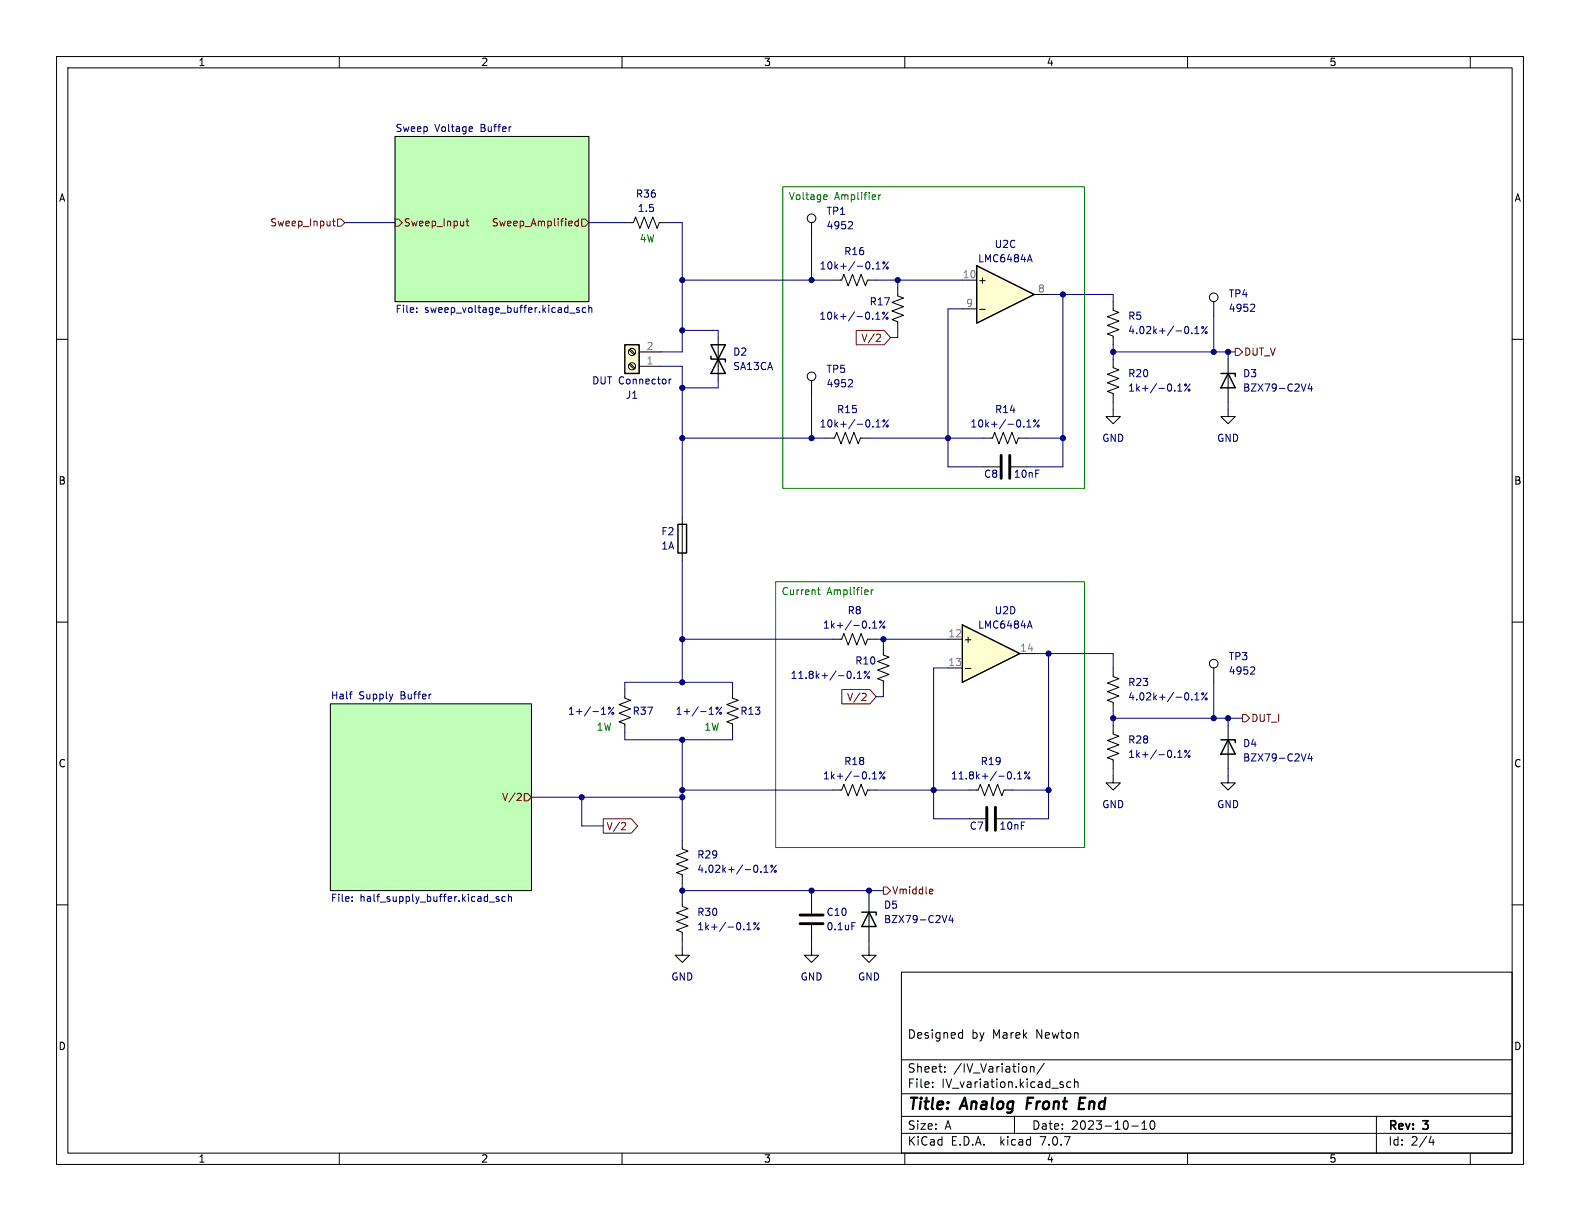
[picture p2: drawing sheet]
<svg xmlns="http://www.w3.org/2000/svg" width="279mm" height="216mm" viewBox="0 0 279 216" stroke-linecap="round" stroke-linejoin="round" font-family="sans-serif">
<g fill="none" stroke="#000" stroke-width=".18">
<path d="M10 10h259.4v195.9h-259.4zM12 12h255.4v191.9h-255.4zM60 10v2M110 10v2M160 10v2M210 10v2M260 10v2M69.8 24.1h34.3v29.2h-34.3zM10 60h2M158.7 50.8v1.5l1.1 .4-2.1 .8 2.1 .7-2.1 .8 2.1 .8-2.1 .7 1 .4v1.5M196.8 53.3v1.6l1.1 .3-2.1 .8 2.1 .8-2.1 .7 2.1 .8-2.1 .8 1 .3v1.6M214.6 53.3v2.6"/>
<path d="M267.4 60h2M143.5 67.3v2.6M146 77.5h1.6l.4-1 .7 2 .8-2 .7 2 .8-2 .8 2 .3-1h1.6M196.8 72.4v1.3h-1.2l1.2 1.2 1.3-1.2h-1.3M196.8 63.5v1.5l1.1 .4-2.1 .8 2.1 .7-2.1 .8 2.1 .8-2.1 .7 1 .4v1.5M217.2 72.4v1.3h-1.3l1.3 1.2 1.2-1.2h-1.2M217.2 63.5v7.6M120.6 91.4v7.7M10 110h2M147.3 113h1.5l.4-1 .8 2 .7-2 .8 2 .8-2 .7 2 .4-1h1.5M156.2 114.3v1.5l1 .4-2 .8 2 .7-2 .8 2 .8-2 .7 1 .4v1.5M196.8 118.1v1.5l1.1 .4-2.1 .8 2.1 .7-2.1 .8 2.1 .8-2.1 .7 1 .4v1.5"/>
<path d="M214.6 118.1v2.6M267.4 110h2M58.4 124.5h35.6v33h-35.6zM110.5 121.9v1.5l1 .4-2 .8 2 .7-2 .8 2 .8-2 .7 1 .4v1.5M129.5 121.9v1.5l1.1 .4-2.1 .8 2.1 .7-2.1 .8 2.1 .8-2.1 .7 1 .4v1.5M147.3 139.7h1.5l.4-1 .8 2 .7-2 .8 2 .8-2 .7 2 .4-1h1.5M171.4 139.7h1.6l.4-1 .7 2 .8-2 .7 2 .8-2 .8 2 .3-1h1.6M196.8 128.3v1.5l1.1 .4-2.1 .7 2.1 .8-2.1 .8 2.1 .7-2.1 .8 1 .4v1.5M217.2 137.2v1.2h-1.3l1.3 1.3 1.2-1.3h-1.2M217.2 128.3v7.6M10 160h2M120.6 158.8v1.5l1.1 .4-2.1 .7 2.1 .8-2.1 .7 2.1 .8-2.1 .8 1 .3v1.6"/>
<path d="M120.6 148.6v1.5l1.1 .4-2.1 .8 2.1 .7-2.1 .8 2.1 .7-2.1 .8 1 .4v1.5M143.5 158.8v2.7M153.7 158.8v7.6M267.4 160h2M120.6 167.6v1.3h-1.2l1.2 1.3 1.3-1.3h-1.3M143.5 167.6v1.3h-1.3l1.3 1.3 1.3-1.3h-1.3M143.5 163.6v2.8M153.7 167.6v1.3h-1.3l1.3 1.3 1.2-1.3h-1.2M159.4 171.9h108v32h-108zM159.4 197.4h108M159.4 193.4h108M159.4 187.4h108"/>
<path d="M164.9 192.1v.2M164.9 191.4v.1M167.1 189.4v.2M167.1 188.7v.1M169.8 182.6l.4 .1M170.2 182.1v1.5M170.2 183.5l-.4 .1M179.4 197.4v3M182.2 188.6v1M182.2 188.7l.2-.1 .4 .1 .1 .9M184.6 188l-1.2 1.9M187.9 191.8l.2 .2-.2 .3"/>
<path d="M187.9 191.3l.1 .1M189.4 191.4l-.5-.1-.3 .3v.4l.2 .2h.6M190 191.4l.2-.1 .4 .1v.9M190 190.8v1.5M200.1 199.1h1.2M201.9 199.7h.9M201.9 198.6l.5-.4v1.5M203.6 198.3l.1-.1a.81 .81 0 0 1 .6 .6 .81 .81 0 0 1-.3 .8l-.1 .1a.81 .81 0 0 1-.6-.6 .81 .81 0 0 1 .3-.8zM243.4 197.4v6.5M60 203.9v2M110 203.9v2M159.4 200.4h108"/>
<path d="M160 203.9v2M210 203.9v2M253.1 200.9l-.4 1.1h.9M253.4 201.5v1M260 203.9v2"/>
<circle cx="214.6" cy="52.6" r=".76"/>
<circle cx="143.5" cy="66.5" r=".76"/>
<circle cx="214.6" cy="117.3" r=".76"/>
</g>
<path d="M181.8 194.1l-.3 2M190.9 195.1h.6M191.9 194.1h-.9l-.3 2h1" fill="none" stroke="#000" stroke-width=".4"/>
<g fill="#c0ffb8" stroke="#c0ffb8" stroke-width=".18">
<path d="M69.8 24.1h34.3v29.2h-34.3z"/>
<path d="M58.4 124.5h35.6v33h-35.6z"/>
</g>
<path d="M69.8 38.7h.7l.6 .7-.6 .6h-.7zM82.4 39.1h.5M82.6 38.7v1.1l.3 .1M101 39.1l.2 .3-.6 .1M101.1 39.9h-.1M102.3 39.2l-.4-.1-.2 .2 .1 .6h.5M102.3 38.7v1.2M102.9 38.7h.6l.6 .7-.6 .6h-.6zM91.6 140.3h.5l.1 .3-.8 .9h.8M92.7 140.3h.6l.7 .7-.7 .6h-.6z" fill="none" stroke="#800000" stroke-width=".18"/>
<g fill="none" stroke="#000080" stroke-width=".18">
<path d="M83.4 22.4l.2 .3-.6 .1M83.5 23.2l-.1 .1M73.7 55.1v.1M73.7 54.5v.1M100.7 55.4h1M102.4 54.5l-.3-.1-.2 .2 .1 .2 .4 .1v.3h-.5M103.6 54.5l-.4-.1-.2 .2 .1 .6h.5M104.1 54.5l.2-.1 .3 .1 .1 .7M104.1 54v1.2M61.8 122.7h.5M62.1 122.3h.2M62.3 159.3v.1"/>
<path d="M62.3 158.6v.1M86.5 159.5h1M88.2 158.6l-.3-.1-.2 .2 .1 .2 .4 .1v.3h-.5M89.4 158.6l-.4-.1-.2 .3 .1 .5h.5M89.9 158.7l.2-.2 .3 .1 .1 .8M89.9 158.1v1.3"/>
</g>
<g fill="none" stroke="#000084" stroke-width=".18">
<path d="M154.3 56.3v.2M154.9 56.5h.7M154.9 55.6l.3-.4v1.3M157 55.2l-.9 1.3M210.7 58.9v.1M211.3 59h.7M211.3 58.1l.4-.4v1.3M213.5 57.7l-1 1.3M221.6 53.8l.3 .2-.1 .3-.7 .8h.8M150.5 67.1l.3 .3-.1 .3-.7 .7h.8M154.4 75.4v.1M154.9 75.5h.7"/>
<path d="M154.9 74.6l.4-.4v1.3M157.1 74.2l-1 1.3M208.3 69.2h.7M208.3 68.3l.3-.4v1.3M210.4 67.9l-.9 1.3M230.9 67.9l-.4 1.3M231.6 67.8l-.3 .9h.8M231.9 68.3v.9M151.1 119.8v.2M151.6 120h.7M151.6 119.1l.4-.4v1.3M153.8 118.7l-1 1.3"/>
<path d="M154.3 111.1h.7M154.3 110.2l.4-.4v1.3M156.5 109.8l-1 1.3M221.6 117.9l.3 .3-.1 .3-.7 .7h.8M106.4 126.3h.7M106.5 125.3l.2-.3v1.3M108.5 125l-.9 1.3M125.4 126.3h.7M125.5 125.3l.3-.3v1.3M127.6 125l-1 1.3M154.3 136.8l.4-.3v1.2M154.3 137.7h.7"/>
<path d="M156.5 136.5l-1 1.2M179.4 137.6v.1M179.9 137.7h.8M179.9 136.8l.4-.3v1.2M182.1 136.5l-.9 1.2M208.3 133l.3-.3v1.2M208.3 133.9h.7M210.4 132.7l-.9 1.2M210.7 123.6v.2M211.3 122.9l.4-.4v1.3M211.3 123.8h.7M213.5 122.5l-1 1.3"/>
<path d="M230.9 133.3l-.4 1.3M231.6 133.2l-.3 .9h.8M231.9 133.7v.9M134.5 154.1v.1M135.1 154.2h.7M135.1 153.3l.4-.3v1.2M137.3 153l-1 1.2M132.1 164.4h.7M132.1 163.5l.3-.4v1.3M134.2 163.1l-.9 1.3M150.6 163.1h.6M167.4 161.9l-.4 1.2"/>
<path d="M168.1 161.8l-.3 .9h.8M168.4 162.3v.8"/>
<circle cx="156.3" cy="55.4" r=".18"/>
<circle cx="156.9" cy="56.3" r=".18"/>
<circle cx="212.7" cy="57.9" r=".18"/>
<circle cx="213.3" cy="58.8" r=".18"/>
<circle cx="156.3" cy="74.4" r=".18"/>
<circle cx="156.9" cy="75.3" r=".18"/>
<circle cx="209.7" cy="68.1" r=".18"/>
<circle cx="210.3" cy="69" r=".18"/>
<circle cx="153" cy="118.9" r=".18"/>
<circle cx="153.6" cy="119.8" r=".18"/>
<circle cx="155.7" cy="110" r=".18"/>
<circle cx="156.3" cy="110.9" r=".18"/>
<circle cx="107.8" cy="125.2" r=".18"/>
<circle cx="108.4" cy="126.1" r=".18"/>
<circle cx="126.8" cy="125.2" r=".18"/>
<circle cx="127.4" cy="126.1" r=".18"/>
<circle cx="155.7" cy="136.6" r=".18"/>
<circle cx="156.3" cy="137.6" r=".18"/>
<circle cx="181.3" cy="136.6" r=".18"/>
<circle cx="181.9" cy="137.6" r=".18"/>
<circle cx="209.7" cy="132.8" r=".18"/>
<circle cx="210.3" cy="133.8" r=".18"/>
<circle cx="212.7" cy="122.7" r=".18"/>
<circle cx="213.3" cy="123.6" r=".18"/>
<circle cx="136.5" cy="153.2" r=".18"/>
<circle cx="137.1" cy="154.1" r=".18"/>
<circle cx="133.5" cy="163.3" r=".18"/>
<circle cx="134.1" cy="164.2" r=".18"/>
</g>
<path d="M215.9 66h2.5v.5M217.2 66l1.2 2.6h-2.5zM119.9 92.7h1.5v5.1h-1.5zM215.9 130.8h2.5v.5M217.2 130.8l1.2 2.6h-2.5zM152.4 161.3h2.5v.5M153.7 161.3l1.2 2.5h-2.5z" fill="none" stroke="#000" stroke-width=".25"/>
<path d="M141.5 163.3h4M141.5 161.8h4" fill="none" stroke="#000" stroke-width=".51"/>
<path d="M170.2 110.5l10.1 5.1-10.1 5.1z" fill="#fffed0"/>
<path d="M110.5 61h2.5v5h-2.5zM125.7 63v.5h2.6v.5M125.7 61h2.6l-2.6 5h2.6zM170.2 110.5l10.1 5.1-10.1 5.1z" fill="none" stroke="#000" stroke-width=".25"/>
<g fill="none" stroke="#000" stroke-width=".18">
<path d="M110.5 39.4h1.5l.4-1 .8 2 .7-2 .8 2 .7-2 .8 2 .4-1h1.5M127 59.7v7.6M111.3 61.9l.8 .8M111.3 64.4l.8 .9M111.4 61.7l.9 .9M111.4 64.3l.9 .8M113 64.8h3.8M113 62.2h3.8M174 77.5h1.5l.4-1 .8 2 .7-2 .8 2 .7-2 .8 2 .4-1h1.5M167.6 113h2.6M167.6 118.1h2.6M170.7 118.2h1"/>
<path d="M180.3 115.6h2.6M196.8 137.2v1.2h-1.2l1.2 1.3 1.3-1.3h-1.3M171.4 144.8h2.8M176.3 144.8h2.8"/>
<circle cx="111.8" cy="62.2" r=".63"/>
<circle cx="111.8" cy="64.8" r=".63"/>
</g>
<g fill="none" stroke="#000084" stroke-width=".18">
<path d="M118.3 67v.9M118.7 67l-.4 .3M181 75.4v.1M181.6 75.5h.7M181.6 74.6l.3-.4v1.3M183.8 74.2l-1 1.3M181.8 110.7h.6M182.1 109.8l.4 1.3"/>
<circle cx="183" cy="74.4" r=".18"/>
<circle cx="183.6" cy="75.3" r=".18"/>
</g>
<path d="M174.5 142.7v4.1M176 142.7v4.1" fill="none" stroke="#000" stroke-width=".51"/>
<path d="M110.5 61h2.5v5h-2.5z" fill="#fffed0" stroke="#fffed0" stroke-width=".18"/>
<path d="M172.7 47l10.2 5.1-10.2 5.1z" fill="#fffed0"/>
<path d="M172.7 47l10.2 5.1-10.2 5.1z" fill="none" stroke="#000" stroke-width=".25"/>
<g fill="none" stroke="#000" stroke-width=".18">
<path d="M143.5 39.4v2.5M147.3 49.5h1.5l.4-1 .8 2 .7-2 .8 2 .8-2 .7 2 .4-1h1.5M170.2 49.5h2.5M170.2 54.6h2.5M173.2 54.7h1M182.9 52.1h2.5M174 82.6h2.8M178.8 82.6h2.8"/>
<circle cx="143.5" cy="38.6" r=".76"/>
</g>
<g fill="none" stroke="#000084" stroke-width=".18">
<path d="M150.5 39.2l.3 .2-.1 .3-.7 .8h.8M154.4 47.4v.2M154.9 47.6h.7M154.9 46.7l.4-.4v1.3M157.1 46.3l-1 1.3M181.8 45.9h.6M182.1 45l.4 1.3"/>
<circle cx="156.3" cy="46.5" r=".18"/>
<circle cx="156.9" cy="47.4" r=".18"/>
</g>
<path d="M177 80.5v4.1M178.6 80.5v4.1" fill="none" stroke="#000" stroke-width=".51"/>
<g fill="none" stroke="#800000" stroke-width=".18">
<path d="M58.8 39.1h.5M59 38.7v1.1l.3 .1M59.7 38.7h.6l.7 .7-.7 .6h-.6zM151.4 58.4h5l1.1 1.3-1.1 1.3h-5zM155.2 59.1l.4 .1 .1 .3-.8 .9h.8M218.4 61.6h.7l.6 .6-.6 .7h-.7zM148.9 121.9h4.9l1.1 1.3-1.1 1.3h-4.9zM152.6 122.6l.4 .1 .2 .3-.8 .9h.8M219.7 126.4h.6l.7 .6-.7 .6h-.6zM106.7 144.8h4.9l1.2 1.3-1.2 1.2h-4.9zM110.1 145.5h.4l.1 .3-.7 .9h.7M156.2 156.8h.6l.7 .7-.7 .6h-.6z"/>
<path d="M164.5 157.2l.4 .1 .1 .2-.6 .1M164.9 158l-.4 .1"/>
</g>
<path d="M138.4 33h53.4v53.4h-53.4zM145.8 34.4l.4 .1 .1 .3-.6 .1M146.2 35.2l-.4 .1M155.4 34.4v.9M155.8 34.4l-.4 .3M137.2 102.9h54.6v47h-54.6zM144.6 104.3h.4M144.7 103.9v1.1l.3 .1M154.1 104.3v.8M154.4 104.3l-.3 .2" fill="none" stroke="#008000" stroke-width=".18"/>
<g fill="none" stroke="#000080" stroke-width=".18">
<path d="M61 39.4h8.8M104.1 39.4h6.4M118.1 39.4h2.5v22.8h-3.8M120.6 58.4h6.4v1.3M120.6 49.5h26.7M143.5 41.9v7.6M154.9 49.5h15.3M158.7 49.5v1.3M158.7 58.4v1.3h-1.2M170.2 54.6h-2.6v28h6.4M185.4 52.1h11.4v1.2M188 52.1v30.5h-6.4"/>
<path d="M214.6 55.9v6.3M116.8 64.8h3.8v26.6M120.6 77.5h25.4M127 67.3v1.3h-6.4M143.5 69.9v7.6M153.7 77.5h20.3M181.6 77.5h6.4M196.8 61v2.5M196.8 71.1v1.3M196.8 62.2h21.6M217.2 62.2v1.3M217.2 71.1v1.3"/>
<path d="M120.6 99.1v21.6M120.6 113h26.7M154.9 113h12.7M156.2 113v1.3M167.6 118.1h-2.5v26.7h6.3M182.9 115.6h13.9v2.5M185.4 115.6v29.2h-6.3M110.5 121.9v-1.2h19v1.2M110.5 129.5v1.3h19v-1.3M120.6 139.7h26.7M120.6 130.8v17.8M154.9 139.7h16.5"/>
<path d="M156.2 121.9v1.3h-1.3M179.1 139.7h6.3M196.8 127h22.9M196.8 125.7v2.6M196.8 135.9v1.3M214.6 120.7v6.3M217.2 127v1.3M217.2 135.9v1.3M94 141h26.6M102.9 141v5.1h3.8M120.6 157.5h35.6M120.6 156.2v2.6"/>
<path d="M143.5 157.5v1.3M153.7 157.5v1.3M120.6 166.4v1.2M143.5 166.4v1.2M153.7 166.4v1.2"/>
</g>
<g fill="#000080" stroke="#000080" stroke-width=".18">
<circle cx="188" cy="52.1" r=".46"/>
<circle cx="188" cy="77.5" r=".46"/>
<circle cx="196.8" cy="62.2" r=".46"/>
<circle cx="214.6" cy="62.2" r=".46"/>
<circle cx="217.2" cy="62.2" r=".46"/>
<circle cx="120.6" cy="120.7" r=".46"/>
<circle cx="153.7" cy="157.5" r=".46"/>
<circle cx="165.1" cy="139.7" r=".46"/>
<circle cx="120.6" cy="141" r=".46"/>
<circle cx="120.6" cy="113" r=".46"/>
<circle cx="143.5" cy="157.5" r=".46"/>
<circle cx="185.4" cy="139.7" r=".46"/>
<circle cx="217.2" cy="127" r=".46"/>
<circle cx="156.2" cy="113" r=".46"/>
<circle cx="214.6" cy="127" r=".46"/>
<circle cx="196.8" cy="127" r=".46"/>
<circle cx="185.4" cy="115.6" r=".46"/>
<circle cx="120.6" cy="58.4" r=".46"/>
<circle cx="143.5" cy="49.5" r=".46"/>
<circle cx="158.7" cy="49.5" r=".46"/>
<circle cx="120.6" cy="77.5" r=".46"/>
<circle cx="120.6" cy="68.6" r=".46"/>
<circle cx="120.6" cy="49.5" r=".46"/>
<circle cx="143.5" cy="77.5" r=".46"/>
<circle cx="167.6" cy="77.5" r=".46"/>
<circle cx="120.6" cy="157.5" r=".46"/>
<circle cx="120.6" cy="139.7" r=".46"/>
<circle cx="120.6" cy="130.8" r=".46"/>
<circle cx="102.9" cy="141" r=".46"/>
</g>
<g font-size="2.8">
<text x="160.4" y="196.8">Title:</text>
<text x="170.1" y="196.8">Analog</text>
<text x="182.4" y="196.8">Front</text>
<text x="192.4" y="196.8">End</text>
</g>
<g font-size="2.1">
<text x="160.4" y="183.9">Designed</text>
<text x="171.8" y="183.9">by</text>
<text x="175.6" y="183.9">Marek</text>
<text x="183.4" y="183.9">Newton</text>
<text x="160.4" y="189.9">Sheet:</text>
<text x="168.6" y="189.9">/IV_Variation/</text>
<text x="160.4" y="192.6">File:</text>
<text x="166.5" y="192.6">IV_variation.kicad_sch</text>
<text x="160.4" y="202.8">KiCad</text>
<text x="160.4" y="200">Size:</text>
<text x="167.1" y="200">A</text>
<text x="168.1" y="202.8">E.D.A.</text>
<text x="177" y="202.8">kicad</text>
<text x="182.4" y="200">Date:</text>
<text x="184.2" y="202.8">7.0.7</text>
<text x="189.4" y="200">2023-10-10</text>
<text x="245.4" y="200.2">Rev:</text>
<text x="245.4" y="202.8">Id:</text>
<text x="249.5" y="202.8">2/4</text>
<text x="251.8" y="200.2">3</text>
</g>
<g font-size="1.8">
<text x="35" y="11.9">1</text>
<text x="85" y="11.9">2</text>
<text x="135" y="11.9">3</text>
<text x="185" y="11.9">4</text>
<text x="235" y="11.9">5</text>
<text x="10.3" y="35.9">A</text>
<text x="267.7" y="35.9">A</text>
<text x="172.8" y="50.4">+</text>
<text x="10.3" y="85.9">B</text>
<text x="267.7" y="85.9">B</text>
<text x="170.3" y="113.9">+</text>
<text x="10.3" y="135.9">C</text>
<text x="267.7" y="135.9">C</text>
<text x="10.3" y="185.9">D</text>
<text x="267.7" y="185.9">D</text>
<text x="35" y="205.8">1</text>
<text x="85" y="205.8">2</text>
<text x="135" y="205.8">3</text>
<text x="185" y="205.8">4</text>
<text x="235" y="205.8">5</text>
</g>
<g font-size="1.8" fill="#000080">
<text x="69.8" y="23.4">Sweep</text>
<text x="76.9" y="23.4">Voltage</text>
<text x="85.1" y="23.4">Buffer</text>
<text x="112.4" y="35.2">R36</text>
<text x="146.1" y="38.2">TP1</text>
<text x="149.2" y="45.3">R16</text>
<text x="175.8" y="44">U2C</text>
<text x="217.2" y="52.8">TP4</text>
<text x="69.8" y="55.7">File:</text>
<text x="75.1" y="55.7">sweep_voltage_buffer.kicad_sch</text>
<text x="153.7" y="54.2">R17</text>
<text x="199.4" y="56.7">R5</text>
<text x="129.5" y="63.1">D2</text>
<text x="110.6" y="70.7">J1</text>
<text x="146.1" y="66.1">TP5</text>
<text x="199.4" y="66.9">R20</text>
<text x="219.7" y="66.9">D3</text>
<text x="147.9" y="73.3">R15</text>
<text x="175.9" y="73.3">R14</text>
<text x="173.9" y="84.7">C8</text>
<text x="116.8" y="94.8">F2</text>
<text x="149.8" y="108.8">R8</text>
<text x="175.8" y="108.8">U2D</text>
<text x="151.1" y="117.7">R10</text>
<text x="217.2" y="116.9">TP3</text>
<text x="58.4" y="123.7">Half</text>
<text x="63.5" y="123.7">Supply</text>
<text x="70.9" y="123.7">Buffer</text>
<text x="199.4" y="121.5">R23</text>
<text x="111.8" y="126.6">R37</text>
<text x="130.8" y="126.6">R13</text>
<text x="199.4" y="131.7">R28</text>
<text x="149.2" y="135.5">R18</text>
<text x="173.3" y="135.5">R19</text>
<text x="219.7" y="132.3">D4</text>
<text x="171.4" y="146.9">C7</text>
<text x="123.2" y="152">R29</text>
<text x="58.4" y="159.8">File:</text>
<text x="63.6" y="159.8">half_supply_buffer.kicad_sch</text>
<text x="156.2" y="160.9">D5</text>
<text x="123.2" y="162.2">R30</text>
<text x="146.1" y="162.2">C10</text>
</g>
<g font-size="1.8" fill="#008000">
<text x="139.4" y="35.7">Voltage</text>
<text x="147.6" y="35.7">Amplifier</text>
<text x="113" y="42.9">4W</text>
<text x="138.1" y="105.5">Current</text>
<text x="146.2" y="105.5">Amplifier</text>
<text x="105.4" y="129.3">1W</text>
<text x="124.5" y="129.3">1W</text>
</g>
<g font-size="1.8" fill="#800000">
<text x="47.7" y="40.2">Sweep_Input</text>
<text x="71.3" y="40.2">Sweep_Input</text>
<text x="86.9" y="40.2">Sweep_Amplified</text>
<text x="152.2" y="60.6">V/2</text>
<text x="219.9" y="63.1">DUT_V</text>
<text x="149.7" y="124.1">V/2</text>
<text x="221.2" y="127.9">DUT_I</text>
<text x="88.7" y="141.8">V/2</text>
<text x="107.2" y="147">V/2</text>
<text x="157.7" y="158.3">Vmiddle</text>
</g>
<g font-size="1.8" fill="#000084">
<text x="112.7" y="37.7">1.5</text>
<text x="146.1" y="40.7">4952</text>
<text x="144.8" y="47.9">10k+/-0.1%</text>
<text x="172.9" y="46.6">LMC6484A</text>
<text x="144.8" y="56.7">10k+/-0.1%</text>
<text x="199.4" y="59.3">4.02k+/-0.1%</text>
<text x="217.2" y="55.3">4952</text>
<text x="129.5" y="65.6">SA13CA</text>
<text x="104.6" y="68.2">DUT Connector</text>
<text x="146.1" y="68.7">4952</text>
<text x="199.4" y="69.4">1k+/-0.1%</text>
<text x="219.7" y="69.4">BZX79-C2V4</text>
<text x="144.8" y="75.8">10k+/-0.1%</text>
<text x="171.5" y="75.8">10k+/-0.1%</text>
<text x="194.8" y="78.3">GND</text>
<text x="215.1" y="78.3">GND</text>
<text x="179.2" y="84.7">10nF</text>
<text x="116.8" y="97.4">1A</text>
<text x="145.4" y="111.4">1k+/-0.1%</text>
<text x="172.9" y="111.4">LMC6484A</text>
<text x="217.2" y="119.5">4952</text>
<text x="139.7" y="120.2">11.8k+/-0.1%</text>
<text x="199.4" y="124.1">4.02k+/-0.1%</text>
<text x="100.3" y="126.6">1+/-1%</text>
<text x="119.4" y="126.6">1+/-1%</text>
<text x="199.4" y="134.2">1k+/-0.1%</text>
<text x="219.7" y="134.8">BZX79-C2V4</text>
<text x="145.4" y="138">1k+/-0.1%</text>
<text x="168.1" y="138">11.8k+/-0.1%</text>
<text x="194.8" y="143.1">GND</text>
<text x="215.1" y="143.1">GND</text>
<text x="176.6" y="146.9">10nF</text>
<text x="123.2" y="154.5">4.02k+/-0.1%</text>
<text x="123.2" y="164.7">1k+/-0.1%</text>
<text x="146.1" y="164.7">0.1uF</text>
<text x="156.2" y="163.4">BZX79-C2V4</text>
<text x="118.6" y="173.6">GND</text>
<text x="141.5" y="173.6">GND</text>
<text x="151.6" y="173.6">GND</text>
</g>
<g font-size="1.8" fill="#808080">
<text x="170.1" y="49.3">10</text>
<text x="183.4" y="51.8">8</text>
<text x="170.7" y="54.4">9</text>
<text x="114.2" y="64.5">1</text>
<text x="114.2" y="62">2</text>
<text x="167.6" y="112.8">12</text>
<text x="167.6" y="117.9">13</text>
<text x="180.3" y="115.3">14</text>
</g>
</svg>
